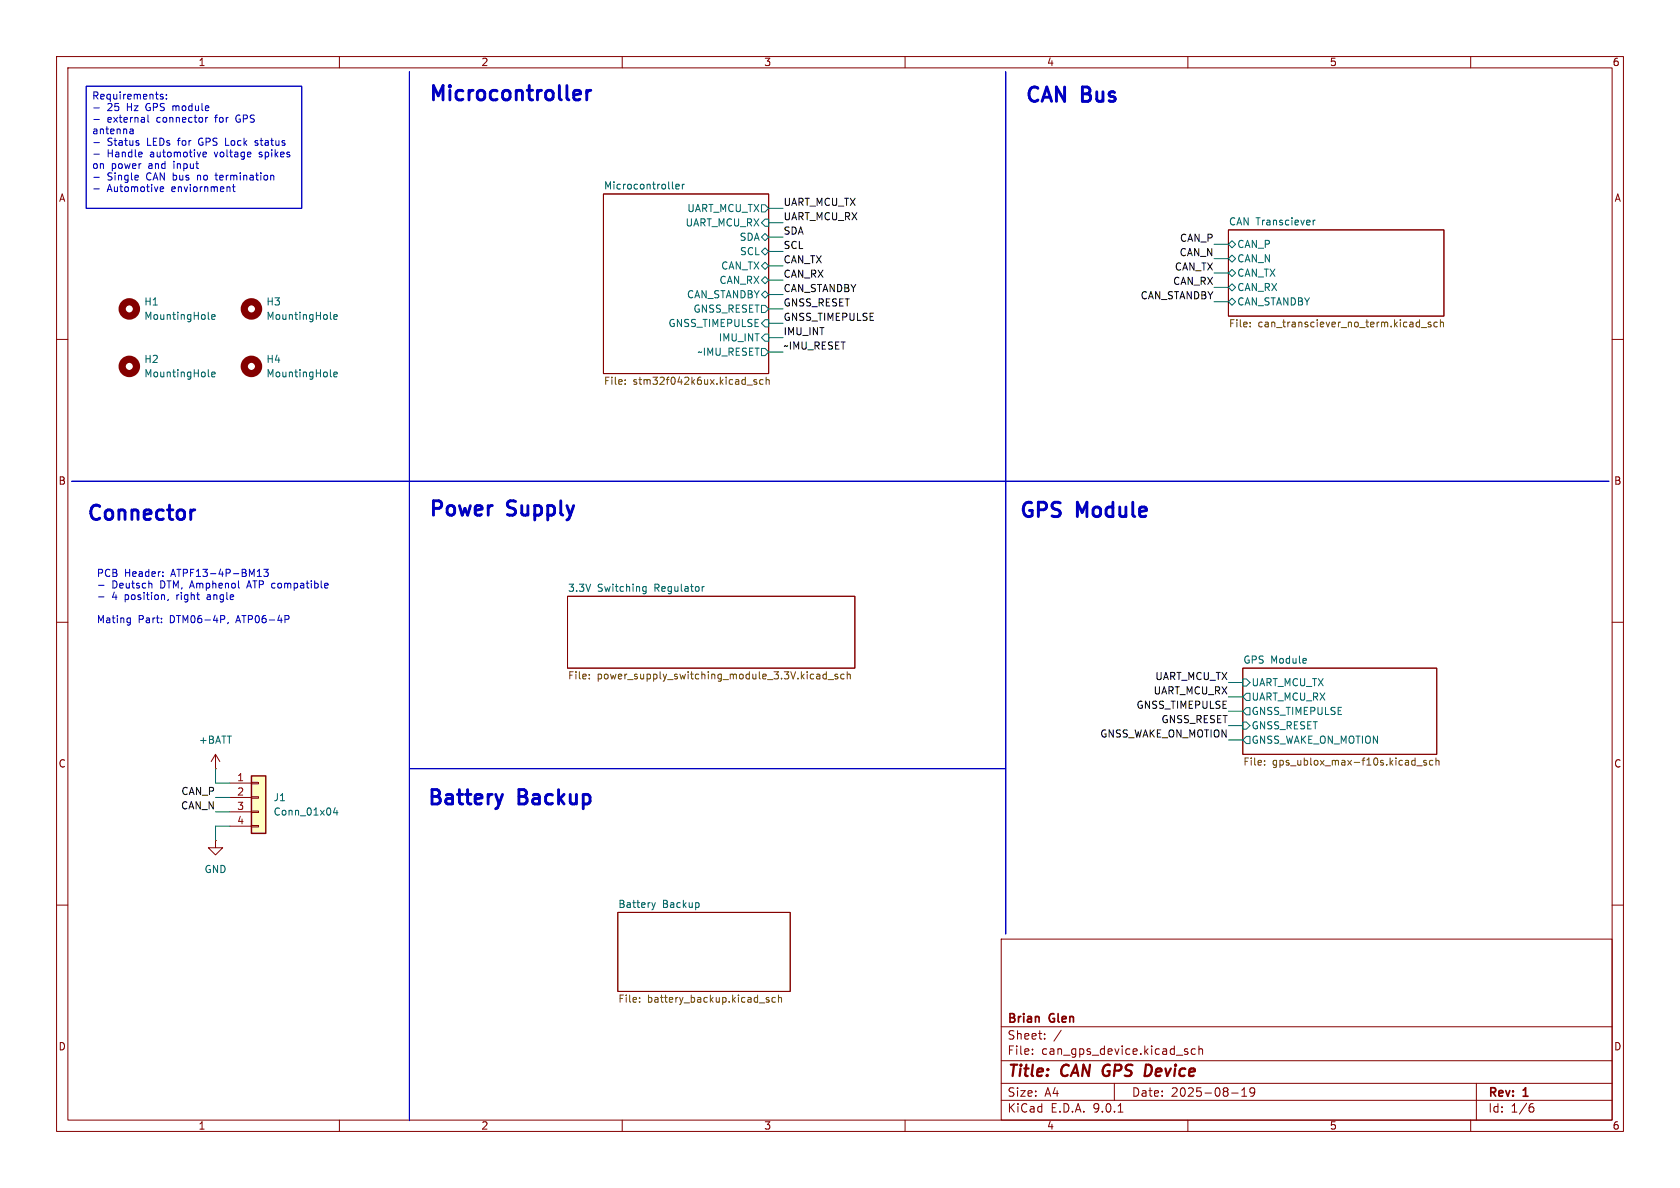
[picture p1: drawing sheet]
<svg xmlns="http://www.w3.org/2000/svg" width="297mm" height="210mm" viewBox="0 0 297 210" stroke-linecap="round" stroke-linejoin="round" font-family="sans-serif">
<g fill="none" stroke="#840000" stroke-width=".18">
<path d="M10 10h277v190h-277zM12 12h273v186h-273zM60 10v2M110 10v2M160 10v2M210 10v2M260 10v2M106.7 34.3h29.2v31.7h-29.2zM217.2 40.6h38.1v15.3h-38.1zM10 60h2M285 60h2M10 110h2"/>
<path d="M100.3 105.4h50.8v12.7h-50.8zM219.7 118.1h34.3v15.3h-34.3zM285 110h2M38.1 135.9h.1M38.1 133.4l-.8 1.2M38.1 133.4l.8 1.2M38.1 133.4v2.5M10 160h2M109.2 161.3h30.5v14h-30.5zM177 166h108v32h-108zM285 160h2M60 198v2"/>
<path d="M110 198v2M160 198v2M177 194.5h108M177 191.5h108M177 187.5h108M177 181.5h108M182.5 186.3v.1M182.5 185.5v.1M184.7 183.6v.1M184.7 182.8v.1M187.6 182.1l-1.3 2M197 191.5v3"/>
<path d="M197.7 196.6h.8M209.6 185.9l.4 .1v.2l-.2 .2h-.3M209.6 185.4l.4 .1M210 198v2M211.3 185.5l-.4-.1-.3 .3v.4l.1 .2h.6M212 185.5l.2-.1 .3 .1 .1 .9M212 184.9v1.5M217.7 193.2h1.2M219.5 193.8h.9M219.5 192.7l.5-.4v1.5M221.8 192.9l-.3 .3h-.3l-.2-.3 .1-.5 .4-.1 .2 .1a.99 .99 0 0 1-.3 1.4h-.3M260 198v2"/>
<path d="M261 191.5v6.5M270.6 195.7h.4l.2 .3-.1 .5-.5 .1M271 195.1l-.4 .1"/>
</g>
<path d="M202.6 188.2l.7 .1M203.3 189.9l-.5 .3h-.5" fill="none" stroke="#840000" stroke-width=".4"/>
<g fill="none" stroke="#006464" stroke-width=".18">
<path d="M118.9 33.2l.2 .2M119.5 33l.6-.1-.1-.3h-.3l-.2 .1v.7h.5M120.6 32.6v.8M121 32.6l-.4 .2M134.6 36.2h.7l.6 .6-.6 .7h-.7zM134.6 39.4l.7-.7h.6v1.3h-.6zM232.1 38.9v.9M232.5 38.9l-.4 .3M134.6 47l.7-.6 .6 .6-.6 .6zM134.6 52.1l.7-.7 .6 .7-.6 .6zM134.6 49.5l.7-.6 .6 .6-.6 .7zM134.6 54h.7l.6 .6-.6 .6h-.7z"/>
<path d="M134.6 57.2l.7-.7h.6v1.3h-.6zM134.6 41.9l.7-.6 .6 .6-.6 .6zM134.6 59.7l.7-.6h.6v1.2h-.6zM134.6 44.5l.7-.7 .6 .7-.6 .6zM217.2 43.2l.6-.7 .6 .7-.6 .6zM217.2 45.7l.6-.6 .6 .6-.6 .7zM217.2 48.3l.6-.7 .6 .7-.6 .6zM217.2 53.3l.6-.6 .6 .6-.6 .7zM217.2 50.8l.6-.6 .6 .6-.6 .6zM134.6 61.6h.7l.6 .6-.6 .7h-.7zM113.7 104.4l.2 .1h.3M114.2 103.7v1l-.2 .3-.3-.1"/>
<path d="M114.2 103.7h-.3l-.2 .1M124.1 103.7v.8M124.5 103.7l-.4 .2M219.7 120h.6l.7 .7-.7 .6h-.6zM219.7 127.6h.6l.7 .7-.7 .6h-.6zM220.3 125.1h.7v1.3h-.7l-.6-.7zM220.3 122.6h.7v1.2h-.7l-.6-.6zM220.3 130.2h.7v1.2h-.7l-.6-.6zM115.2 159.6l.3 .8M115.9 159.6l-.4 .8M123.5 159.7v.6M115.5 160.4l-.1 .4"/>
</g>
<g fill="none" stroke="#725600" stroke-width=".18">
<path d="M221 57.7v.1M221 57v.1M251.3 57.9h.9M253 57l-.4-.1-.1 .2v.2l.5 .1v.3h-.5M254.1 57l-.4-.1-.2 .3 .1 .5h.5M254.6 57.1l.2-.2 .3 .1 .1 .8M254.6 56.5v1.3M110.5 67.8v.1M110.5 67.2v.1M132.1 68.1h.9M133.8 67.2l-.3-.1-.2 .2v.2l.5 .1v.3h-.5M134.9 67.2l-.4-.1-.2 .2 .1 .6h.5"/>
<path d="M135.4 67.2l.2-.1 .3 .1 .1 .7M135.4 66.7v1.2M104.2 119.9v.1M104.2 119.2v.2M146.1 118.7v1.3M146.1 119.2h-.4l-.2 .2 .1 .6h.5M148.1 119.2h-.3l-.2 .2 .1 .1 .4 .2v.3h-.5M149.2 119.2h-.3l-.3 .2 .2 .6h.4M149.8 119.3l.2-.1h.3v.8M149.8 118.7v1.3M146.4 120.1h1M223.6 135.1v.2"/>
<path d="M223.6 134.5v.1M250 134.4l.2 .1M250.2 134v1.3M250.2 135.2l-.2 .1M250.5 135.4h.9M252.2 134.5l-.3-.1-.2 .2v.2l.5 .1v.3h-.5M253.3 134.5l-.3-.1-.3 .3 .1 .5h.5M253.9 134.5l.1-.1 .3 .1 .1 .8M253.9 134v1.3M113.1 177v.2M113.1 176.4v.1M135.9 176.4l-.3-.1-.2 .2 .1 .2 .4 .1v.3h-.5"/>
<path d="M137.1 176.4l-.4-.1-.2 .3 .1 .5h.5M137.6 176.4l.2-.1 .3 .1 .1 .8M137.6 175.9v1.3"/>
</g>
<path d="M44.4 137.2h2.6v10.1h-2.6z" fill="#ffffc2"/>
<path d="M44.4 137.2h2.6v10.1h-2.6z" fill="none" stroke="#840000" stroke-width=".25"/>
<path d="M40.6 138.4h3.8M44.4 138.3h1.3v.3h-1.3zM38.1 148.6v1.3h1.3l-1.3 1.2-1.3-1.2h1.3M38.1 148.6h.1M40.6 141h3.8M40.6 143.5h3.8M40.6 146.1h3.8M44.4 140.8h1.3v.3h-1.3zM44.4 143.4h1.3v.2h-1.3zM44.4 145.9h1.3v.3h-1.3z" fill="none" stroke="#840000" stroke-width=".18"/>
<path d="M36.8 56.3l.2 .2M37.4 56l.6-.1v-.2l-.4-.1-.2 .2 .1 .6h.5M58.4 56.3l.2 .2M59 56l.6-.1v-.2l-.4-.1-.2 .2 .1 .6h.5M36.8 66.4l.2 .2M37.4 66.2l.6-.1v-.3h-.4l-.2 .2 .1 .6h.5M58.4 66.4l.2 .2M59 66.2l.6-.1v-.3h-.4l-.2 .2 .1 .6h.5M59.3 142.8l-.3 .9h.7M59.6 143.2v.9" fill="none" stroke="#006464" stroke-width=".18"/>
<g fill="none" stroke="#840000" stroke-width="1.3">
<circle cx="22.9" cy="54.6" r="1.27"/>
<circle cx="44.4" cy="54.6" r="1.27"/>
<circle cx="22.9" cy="64.8" r="1.27"/>
<circle cx="44.4" cy="64.8" r="1.27"/>
</g>
<g fill="none" stroke="#009600" stroke-width=".18">
<path d="M135.9 36.8h2.5M135.9 39.4h2.5M135.9 59.7h2.5M135.9 57.2h2.5M135.9 52.1h2.5M135.9 54.6h2.5M135.9 49.5h2.5M135.9 47h2.5M135.9 44.5h2.5M135.9 41.9h2.5M214.6 50.8h2.6M214.6 53.3h2.6"/>
<path d="M214.6 48.3h2.6M214.6 45.7h2.6M214.6 43.2h2.6M135.9 62.2h2.5M38.1 135.9v2.5h2.5M217.2 128.3h2.5M217.2 130.8h2.5M217.2 120.7h2.5M217.2 123.2h2.5M217.2 125.7h2.5M38.1 141h2.5M38.1 143.5h2.5"/>
<path d="M40.6 146.1h-2.5v2.5"/>
</g>
<g fill="none" stroke="#0000c2" stroke-width=".18">
<path d="M15.2 15.2h38.1v21.6h-38.1zM16.6 19.1h1M28.8 16.7h-.3l-.2 .1 .1 .2 .4 .2v.3h-.5M29.4 17.4v.1M29.4 16.7v.1M72.4 12.7v185.4zM177.8 12.7v152.4zM16.6 21.1h1M16.6 25.2h1M16.6 27.3h1M16.6 31.3h1M16.6 33.4h1"/>
<path d="M23.1 22.8l.4 .1v.7M23.5 23.6h-.4M23.5 23.1l-.4 .1M24.4 25.3l.2 .2-.2 .2M24.4 24.8l.1 .1M24.5 31.2v.1l-.6 .1M25.1 27v.2l-.6 .1M26.2 20.3v1.1l.1 .2M28.3 33.7l.2 .2 .4-.1M28.3 33.2l.2-.2h.3l.1 .2v.1l-.6 .1M35.9 27.3l.6-.1-.1-.2-.3-.1-.2 .2v.6h.5M36.4 20.8v.8"/>
<path d="M36.7 20.8l-.3 .2M38 31h.5M38.2 30.6v1.2M41.1 33h.5M41.3 32.6v1.1l.3 .2M45.1 25.6l.3 .1M45.4 24.8l-.3 .2v.2l.3 .1M48 31l.4 .2v.6M12.7 85.1h271.8zM17.4 103.5h1M17.4 105.5h1M22.7 109.2l.3 .1"/>
<path d="M23 109.2v1.1l-.2 .2M23 110l-.3 .1M26.7 103.1l.2 .2v.6M28.8 101.8v.1M28.8 101.1v.1M29.8 105.9l-.2 .3M39.6 108.9l.1 .2-.1 .3M40.3 110l-.1 .3M45.5 101.9h.7M45.5 101l.3-.4v1.3M46.6 100.6h.8l-.4 .5 .4 .1v.6l-.2 .1-.6-.1M50.4 108.8h.5l.2 .3-.1 .3-.6 .1"/>
<path d="M57.6 103.1l.3 .1 .1 .2-.6 .1M57.9 103.9h-.3M72.4 135.9h105.4z"/>
</g>
<path d="M102.5 16.1l.1 .5-1.2 .2M103.7 16v1.7M104.4 16a.65 .65 0 0 0-.7 .5M34.4 90.1l-.4 .2M88.8 140.4l-.6 1.7" fill="none" stroke="#0000c2" stroke-width=".51"/>
<g font-size="3.5" fill="#0000c2">
<text x="75.7" y="18.5">Microcontroller</text>
<text x="181.1" y="18.8">CAN</text>
<text x="191.4" y="18.8">Bus</text>
<text x="15.2" y="92.7">Connector</text>
<text x="75.7" y="92">Power</text>
<text x="89.9" y="92">Supply</text>
<text x="180.1" y="92.2">GPS</text>
<text x="190.5" y="92.2">Module</text>
<text x="75.4" y="143">Battery</text>
<text x="91.8" y="143">Backup</text>
</g>
<g font-size="2.8" fill="#840000">
<text x="178" y="190.9">Title:</text>
<text x="187.7" y="190.9">CAN GPS</text>
<text x="204" y="190.9">Device</text>
</g>
<g font-size="2.1" fill="#840000">
<text x="178" y="184">Sheet:</text>
<text x="178" y="181.2">Brian</text>
<text x="185.6" y="181.2">Glen</text>
<text x="178" y="186.7">File:</text>
<text x="184.1" y="186.7">can_gps_device.kicad_sch</text>
<text x="178" y="196.9">KiCad</text>
<text x="178" y="194.1">Size:</text>
<text x="184.7" y="194.1">A4</text>
<text x="185.7" y="196.9">E.D.A.</text>
<text x="193.3" y="196.9">9.0.1</text>
<text x="200" y="194.1">Date:</text>
<text x="207" y="194.1">2025-08-19</text>
<text x="263" y="194.3">Rev:</text>
<text x="263" y="196.9">Id:</text>
<text x="267.1" y="196.9">1/6</text>
<text x="269.4" y="194.3">1</text>
</g>
<g font-size="1.8" fill="#840000">
<text x="35" y="11.9">1</text>
<text x="85" y="11.9">2</text>
<text x="135" y="11.9">3</text>
<text x="185" y="11.9">4</text>
<text x="235" y="11.9">5</text>
<text x="285" y="11.9">6</text>
<text x="10.3" y="35.9">A</text>
<text x="285.3" y="35.9">A</text>
<text x="10.3" y="85.9">B</text>
<text x="285.3" y="85.9">B</text>
<text x="10.3" y="135.9">C</text>
<text x="285.3" y="135.9">C</text>
<text x="10.3" y="185.9">D</text>
<text x="285.3" y="185.9">D</text>
<text x="35" y="199.9">1</text>
<text x="85" y="199.9">2</text>
<text x="135" y="199.9">3</text>
<text x="185" y="199.9">4</text>
<text x="235" y="199.9">5</text>
<text x="285" y="199.9">6</text>
</g>
<g font-size="1.8" fill="#0000c2">
<text x="16.2" y="17.9">Requirements:</text>
<text x="18.9" y="20">25</text>
<text x="18.9" y="22">external</text>
<text x="22.5" y="20">Hz</text>
<text x="26.1" y="20">GPS module</text>
<text x="27.8" y="22">connector</text>
<text x="38.3" y="22">for</text>
<text x="42.2" y="22">GPS</text>
<text x="16.2" y="24.1">antenna</text>
<text x="18.9" y="26.1">Status</text>
<text x="18.9" y="28.1">Handle</text>
<text x="26.1" y="26.1">LEDs</text>
<text x="26.6" y="28.1">automotive</text>
<text x="31.7" y="26.1">for</text>
<text x="35.6" y="26.1">GPS Lock</text>
<text x="38.2" y="28.1">voltage</text>
<text x="46" y="26.1">status</text>
<text x="46.3" y="28.1">spikes</text>
<text x="16.2" y="30.2">on</text>
<text x="18.9" y="32.2">Single</text>
<text x="18.9" y="34.3">Automotive</text>
<text x="19.7" y="30.2">power</text>
<text x="26" y="32.2">CAN bus</text>
<text x="26.3" y="30.2">and</text>
<text x="30.4" y="34.3">enviornment</text>
<text x="31" y="30.2">input</text>
<text x="35.3" y="32.2">no</text>
<text x="38.8" y="32.2">termination</text>
<text x="17" y="102.2">PCB</text>
<text x="19.8" y="104.2">Deutsch</text>
<text x="19.8" y="106.3">4</text>
<text x="22" y="102.2">Header:</text>
<text x="22.1" y="106.3">position,</text>
<text x="28.4" y="104.2">DTM, Amphenol</text>
<text x="30.4" y="102.2">ATPF13-4P-BM13</text>
<text x="31.5" y="106.3">right</text>
<text x="37.1" y="106.3">angle</text>
<text x="44.2" y="104.2">ATP compatible</text>
<text x="17" y="110.4">Mating</text>
<text x="24.4" y="110.4">Part:</text>
<text x="30.1" y="110.4">DTM06-4P,</text>
<text x="42.1" y="110.4">ATP06-4P</text>
</g>
<g font-size="1.8" fill="#006464">
<text x="106.7" y="33.6">Microcontroller</text>
<text x="121.1" y="40.2">UART_MCU_RX</text>
<text x="121.4" y="37.7">UART_MCU_TX</text>
<text x="217.2" y="39.9">CAN Transciever</text>
<text x="127.4" y="47.9">CAN_TX</text>
<text x="130.7" y="42.8">SDA</text>
<text x="130.7" y="45.3">SCL</text>
<text x="218.6" y="44">CAN_P</text>
<text x="218.6" y="46.6">CAN_N</text>
<text x="121.3" y="52.9">CAN_STANDBY</text>
<text x="127.1" y="50.4">CAN_RX</text>
<text x="218.6" y="49.1">CAN_TX</text>
<text x="218.6" y="51.7">CAN_RX</text>
<text x="25.4" y="54.2">H1</text>
<text x="25.4" y="56.7">MountingHole</text>
<text x="47" y="54.2">H3</text>
<text x="47" y="56.7">MountingHole</text>
<text x="118.1" y="58">GNSS_TIMEPULSE</text>
<text x="122.5" y="55.5">GNSS_RESET</text>
<text x="218.6" y="54.2">CAN_STANDBY</text>
<text x="25.4" y="64.4">H2</text>
<text x="47" y="64.4">H4</text>
<text x="123.2" y="63.1">~IMU_RESET</text>
<text x="127" y="60.6">IMU_INT</text>
<text x="25.4" y="66.9">MountingHole</text>
<text x="47" y="66.9">MountingHole</text>
<text x="100.3" y="104.7">3.3V</text>
<text x="105.6" y="104.7">Switching</text>
<text x="115.8" y="104.7">Regulator</text>
<text x="219.7" y="117.4">GPS Module</text>
<text x="221.2" y="121.5">UART_MCU_TX</text>
<text x="221.2" y="124.1">UART_MCU_RX</text>
<text x="35.1" y="131.7">+BATT</text>
<text x="221.2" y="129.1">GNSS_RESET</text>
<text x="221.2" y="126.6">GNSS_TIMEPULSE</text>
<text x="221.2" y="131.7">GNSS_WAKE_ON_MOTION</text>
<text x="48.3" y="141.8">J1</text>
<text x="48.3" y="144.4">Conn_01x04</text>
<text x="36.1" y="154.5">GND</text>
<text x="109.2" y="160.6">Battery</text>
<text x="117.1" y="160.6">Backup</text>
</g>
<g font-size="1.8" fill="#0f0f0f">
<text x="138.4" y="41.6">SDA</text>
<text x="138.4" y="36.5">UART_MCU_TX</text>
<text x="138.4" y="39">UART_MCU_RX</text>
<text x="138.4" y="46.6">CAN_TX</text>
<text x="138.4" y="44.1">SCL</text>
<text x="207.6" y="47.9">CAN_TX</text>
<text x="208.4" y="45.4">CAN_N</text>
<text x="208.5" y="42.8">CAN_P</text>
<text x="138.4" y="49.2">CAN_RX</text>
<text x="138.4" y="51.7">CAN_STANDBY</text>
<text x="201.5" y="53">CAN_STANDBY</text>
<text x="207.3" y="50.5">CAN_RX</text>
<text x="138.4" y="54.3">GNSS_RESET</text>
<text x="138.4" y="59.3">IMU_INT</text>
<text x="138.4" y="56.8">GNSS_TIMEPULSE</text>
<text x="138.4" y="61.9">~IMU_RESET</text>
<text x="200.8" y="125.4">GNSS_TIMEPULSE</text>
<text x="203.8" y="122.8">UART_MCU_RX</text>
<text x="204.1" y="120.3">UART_MCU_TX</text>
<text x="194.4" y="130.5">GNSS_WAKE_ON_MOTION</text>
<text x="205.2" y="127.9">GNSS_RESET</text>
<text x="31.9" y="143.2">CAN_N</text>
<text x="32" y="140.6">CAN_P</text>
</g>
<g font-size="1.8" fill="#725600">
<text x="217.2" y="58.2">File:</text>
<text x="222.4" y="58.2">can_transciever_no_term.kicad_sch</text>
<text x="106.7" y="68.4">File:</text>
<text x="111.9" y="68.4">stm32f042k6ux.kicad_sch</text>
<text x="100.3" y="120.4">File:</text>
<text x="105.6" y="120.4">power_supply_switching_module_3.3V.kicad_sch</text>
<text x="219.7" y="135.7">File:</text>
<text x="224.9" y="135.7">gps_ublox_max-f10s.kicad_sch</text>
<text x="109.2" y="177.6">File:</text>
<text x="114.4" y="177.6">battery_backup.kicad_sch</text>
</g>
<g font-size="1.8" fill="#a90000">
<text x="41.8" y="138.2">1</text>
<text x="41.8" y="140.7">2</text>
<text x="41.8" y="143.3">3</text>
<text x="41.8" y="145.8">4</text>
</g>
</svg>
